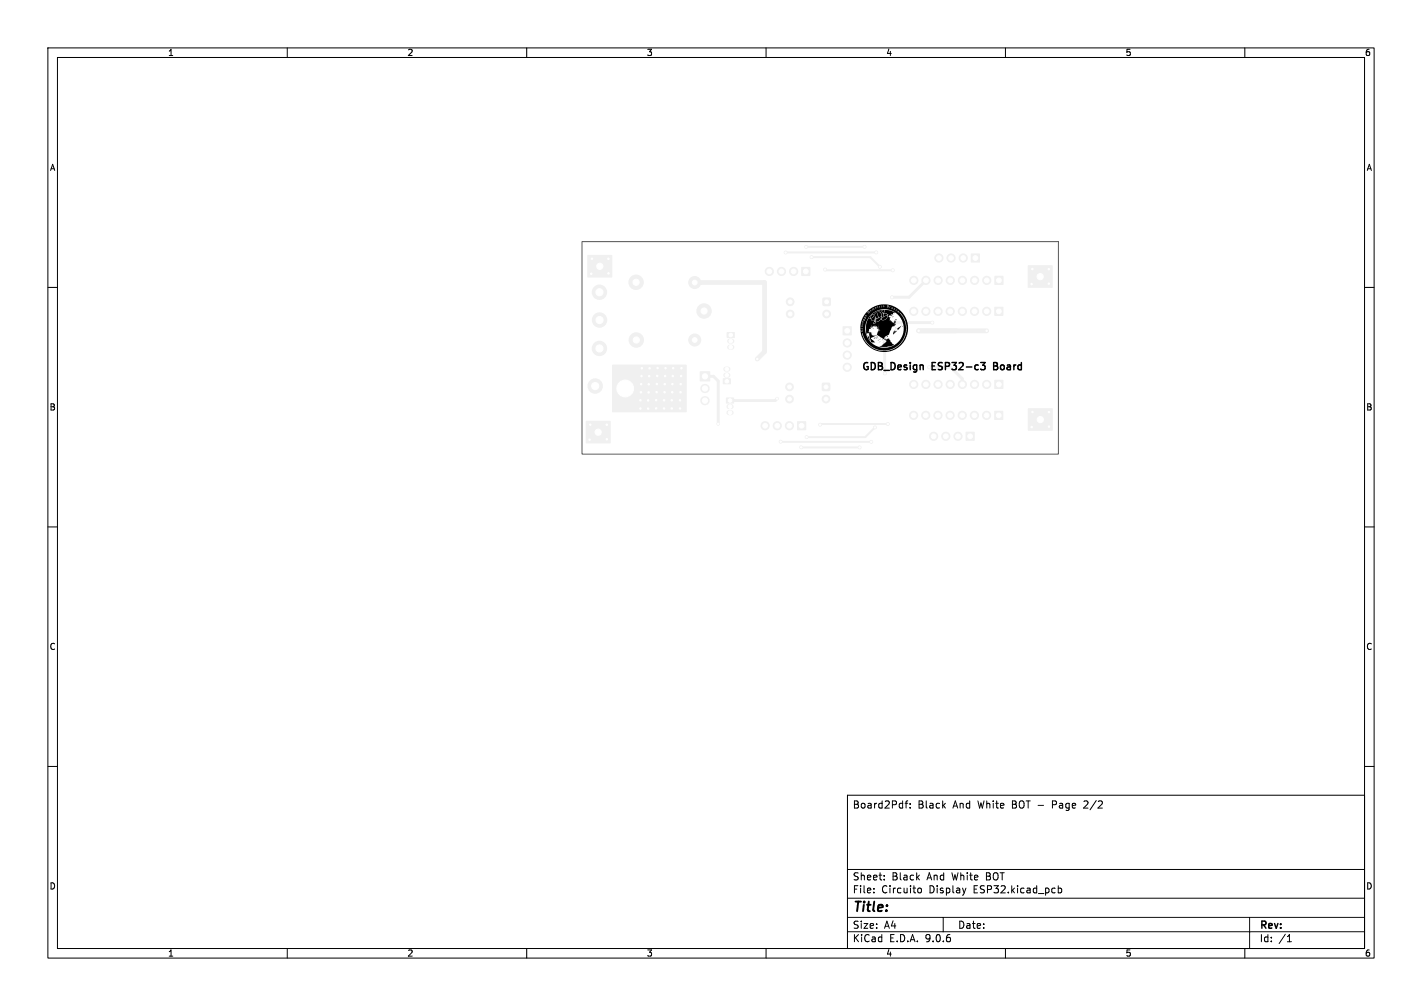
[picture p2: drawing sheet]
<svg xmlns="http://www.w3.org/2000/svg" width="297mm" height="210mm" viewBox="0 0 297 210" stroke-linecap="round" stroke-linejoin="round" font-family="sans-serif">
<g fill="#f0f0f0" stroke="#f0f0f0" stroke-width=".21">
<path d="M127.9 76.2h15.4v9.8h-15.4z"/>
<path d="M122.8 53.3h5v4.5h-5z"/>
<path d="M214.8 55.5h5v4.5h-5z"/>
<path d="M122.4 88h5v4.5h-5z"/>
<path d="M214.8 85.3h5v4.5h-5z"/>
<path d="M207.8 79.4h1.7v1.7h-1.7z"/>
<path d="M171.9 62.3h1.5v1.4h-1.5z"/>
<path d="M202.9 53h1.7v1.7h-1.7z"/>
<path d="M151.1 79.1h1.5v1h-1.5z"/>
<path d="M146.2 77.6h2v1.9h-2z"/>
<path d="M207.8 64.1h1.7v1.7h-1.7z"/>
<path d="M171.8 80h1.4v1.5h-1.4z"/>
<path d="M176.1 68.2h1.7v1.7h-1.7z"/>
<path d="M167.5 55.8h1.7v1.7h-1.7z"/>
<path d="M151.7 83.1h1.5v1h-1.5z"/>
<path d="M207.8 57.7h1.7v1.7h-1.7z"/>
<path d="M151.9 69.4h1.5v1.1h-1.5z"/>
<path d="M207.7 85.9h1.7v1.7h-1.7z"/>
<path d="M201.8 90.2h1.7v1.7h-1.7z"/>
<path d="M166.6 88h1.7v1.7h-1.7z"/>
<circle cx="206.1" cy="80.2" r=".85"/>
<circle cx="203.5" cy="80.2" r=".85"/>
<circle cx="201" cy="80.2" r=".85"/>
<circle cx="198.5" cy="80.2" r=".85"/>
<circle cx="195.9" cy="80.2" r=".85"/>
<circle cx="193.4" cy="80.2" r=".85"/>
<circle cx="190.8" cy="80.2" r=".85"/>
<circle cx="172.7" cy="65.5" r=".8"/>
<circle cx="165" cy="65.5" r=".8"/>
<circle cx="165" cy="63" r=".8"/>
<circle cx="201.2" cy="53.9" r=".85"/>
<circle cx="198.6" cy="53.9" r=".85"/>
<circle cx="196.1" cy="53.9" r=".85"/>
<circle cx="206.1" cy="65" r=".85"/>
<circle cx="203.5" cy="65" r=".85"/>
<circle cx="201" cy="65" r=".85"/>
<circle cx="198.5" cy="65" r=".85"/>
<circle cx="195.9" cy="65" r=".85"/>
<circle cx="193.4" cy="65" r=".85"/>
<circle cx="190.8" cy="65" r=".85"/>
<circle cx="172.5" cy="83.3" r=".8"/>
<circle cx="164.9" cy="83.3" r=".8"/>
<circle cx="164.9" cy="80.8" r=".8"/>
<circle cx="177" cy="71.6" r=".85"/>
<circle cx="177" cy="74.1" r=".85"/>
<circle cx="177" cy="76.7" r=".85"/>
<circle cx="165.8" cy="56.7" r=".85"/>
<circle cx="163.2" cy="56.7" r=".85"/>
<circle cx="160.7" cy="56.7" r=".85"/>
<circle cx="206.1" cy="58.5" r=".85"/>
<circle cx="203.6" cy="58.5" r=".85"/>
<circle cx="201" cy="58.5" r=".85"/>
<circle cx="198.5" cy="58.5" r=".85"/>
<circle cx="195.9" cy="58.5" r=".85"/>
<circle cx="193.4" cy="58.5" r=".85"/>
<circle cx="190.9" cy="58.5" r=".85"/>
<circle cx="206.1" cy="86.7" r=".85"/>
<circle cx="203.5" cy="86.7" r=".85"/>
<circle cx="201" cy="86.7" r=".85"/>
<circle cx="198.4" cy="86.7" r=".85"/>
<circle cx="195.9" cy="86.7" r=".85"/>
<circle cx="193.4" cy="86.7" r=".85"/>
<circle cx="190.8" cy="86.7" r=".85"/>
<circle cx="200.1" cy="91.1" r=".85"/>
<circle cx="197.5" cy="91.1" r=".85"/>
<circle cx="195" cy="91.1" r=".85"/>
<circle cx="147.1" cy="64.9" r="1.5"/>
<circle cx="145.1" cy="71" r="1.25"/>
<circle cx="132.9" cy="71" r="1.5"/>
<circle cx="132.9" cy="58.9" r="1.5"/>
<circle cx="145.1" cy="59" r="1.25"/>
<circle cx="164.9" cy="88.9" r=".85"/>
<circle cx="162.3" cy="88.9" r=".85"/>
<circle cx="159.8" cy="88.9" r=".85"/>
<circle cx="194.1" cy="76.7" r=".3"/>
<circle cx="219.1" cy="56.2" r=".3"/>
<circle cx="215.5" cy="59.3" r=".3"/>
<circle cx="219.1" cy="59.2" r=".3"/>
<circle cx="217.3" cy="57.7" r="1"/>
<circle cx="215.6" cy="56.2" r=".3"/>
<circle cx="169.5" cy="53.7" r=".3"/>
<circle cx="183.8" cy="55.7" r=".3"/>
<circle cx="186.5" cy="56.4" r=".3"/>
<circle cx="172.3" cy="56.3" r=".3"/>
<circle cx="180.6" cy="51.5" r=".3"/>
<circle cx="168.4" cy="51.6" r=".3"/>
<circle cx="164.1" cy="52.7" r=".3"/>
<circle cx="183" cy="52.7" r=".3"/>
<circle cx="182" cy="92.2" r=".3"/>
<circle cx="163.1" cy="92.2" r=".3"/>
<circle cx="179.5" cy="93.4" r=".3"/>
<circle cx="167.3" cy="93.4" r=".3"/>
<circle cx="168.5" cy="91.3" r=".3"/>
<circle cx="182.7" cy="89.2" r=".3"/>
<circle cx="185.4" cy="88.5" r=".3"/>
<circle cx="171.3" cy="88.7" r=".3"/>
<circle cx="206.1" cy="69.1" r=".3"/>
<circle cx="191.9" cy="69.1" r=".3"/>
<circle cx="219.1" cy="86" r=".3"/>
<circle cx="215.6" cy="86" r=".3"/>
<circle cx="215.5" cy="89.1" r=".3"/>
<circle cx="217.3" cy="87.6" r="1"/>
<circle cx="219.1" cy="89.1" r=".3"/>
<circle cx="125.2" cy="61" r="1.5"/>
<circle cx="125.2" cy="72.7" r="1.5"/>
<circle cx="125.2" cy="66.8" r="1.5"/>
<circle cx="123.5" cy="57.2" r=".3"/>
<circle cx="127.1" cy="57.1" r=".3"/>
<circle cx="127.1" cy="54" r=".3"/>
<circle cx="125.3" cy="55.6" r="1"/>
<circle cx="123.6" cy="54" r=".3"/>
<circle cx="158.2" cy="74.9" r=".3"/>
<circle cx="124.9" cy="90.2" r="1"/>
<circle cx="126.7" cy="88.7" r=".3"/>
<circle cx="126.7" cy="91.7" r=".3"/>
<circle cx="123.3" cy="88.7" r=".3"/>
<circle cx="123.1" cy="91.8" r=".3"/>
<circle cx="186.3" cy="62.1" r=".3"/>
<circle cx="194.7" cy="67.4" r=".3"/>
<circle cx="124.3" cy="80.6" r="1.5"/>
<circle cx="140.6" cy="76.9" r=".3"/>
<circle cx="137" cy="83.5" r=".3"/>
<circle cx="140.5" cy="78.5" r=".3"/>
<circle cx="138.8" cy="81.9" r=".3"/>
<circle cx="137.1" cy="81.9" r=".3"/>
<circle cx="135.5" cy="81.9" r=".3"/>
<circle cx="133.8" cy="83.6" r=".3"/>
<circle cx="142.3" cy="78.5" r=".3"/>
<circle cx="133.9" cy="80.2" r=".3"/>
<circle cx="138.8" cy="80.2" r=".3"/>
<circle cx="140.4" cy="81.9" r=".3"/>
<circle cx="138.9" cy="78.5" r=".3"/>
<circle cx="139" cy="76.9" r=".3"/>
<circle cx="140.3" cy="85.3" r=".3"/>
<circle cx="138.7" cy="83.6" r=".3"/>
<circle cx="137.2" cy="80.2" r=".3"/>
<circle cx="135.5" cy="80.2" r=".3"/>
<circle cx="142" cy="85.3" r=".3"/>
<circle cx="137" cy="85.3" r=".3"/>
<circle cx="140.4" cy="80.2" r=".3"/>
<circle cx="134" cy="78.5" r=".3"/>
<circle cx="134.1" cy="76.9" r=".3"/>
<circle cx="133.8" cy="85.3" r=".3"/>
<circle cx="138.7" cy="85.3" r=".3"/>
<circle cx="142" cy="83.6" r=".3"/>
<circle cx="135.4" cy="83.6" r=".3"/>
<circle cx="135.7" cy="76.9" r=".3"/>
<circle cx="142.1" cy="81.9" r=".3"/>
<circle cx="135.6" cy="78.5" r=".3"/>
<circle cx="142.2" cy="80.2" r=".3"/>
<circle cx="140.3" cy="83.6" r=".3"/>
<circle cx="137.3" cy="76.8" r=".3"/>
<circle cx="137.3" cy="78.5" r=".3"/>
<circle cx="142.3" cy="76.9" r=".3"/>
<circle cx="135.4" cy="85.3" r=".3"/>
<circle cx="133.9" cy="81.9" r=".3"/>
<circle cx="162.3" cy="83.2" r=".25"/>
<circle cx="150" cy="88.5" r=".25"/>
</g>
<path d="M151.6 78.3h.4M151.6 77.1h.4M152.4 71.2h.4M152.4 72.5h.4M152.2 84.9h.5M152.2 86.2h.5" fill="none" stroke="#f0f0f0" stroke-width="1.1"/>
<path d="M147.2 81.1h.1M147.2 83.6h.1" fill="none" stroke="#f0f0f0" stroke-width="1.9"/>
<path d="M193.4 58.5l-3.5 3.6h-3.6M147.2 78.6h1.8l1 1v8.9M194.1 76.7h4.5l2.4 2.4v1.2M194.7 67.4h-9.9v10.5M162.3 83.2l-.4 .4h-9.4" fill="none" stroke="#f0f0f0" stroke-width=".6"/>
<path d="M168.6 51.5v.1M169.5 53.7h12.3l2 2M172.3 56.3l.2 .1h14M180.6 51.5l-12.2 .1M183 52.7h-18.9M163.1 92.2h18.9M167.3 93.4h12.2M182.7 89.2l-2 2.1h-12.2M185.4 88.5h-14l-.1 .2" fill="none" stroke="#f0f0f0" stroke-width=".4"/>
<path d="M145.1 59h14.6v14.4l-1.5 1.5M199.8 69.1h-7.9h14.2" fill="none" stroke="#f0f0f0" stroke-width="1"/>
<g fill="#fff" stroke="#fff" stroke-width=".21">
<circle cx="194.1" cy="76.7" r=".15"/>
<circle cx="219.1" cy="56.2" r=".15"/>
<circle cx="215.5" cy="59.3" r=".15"/>
<circle cx="219.1" cy="59.2" r=".15"/>
<circle cx="217.3" cy="57.7" r=".65"/>
<circle cx="215.6" cy="56.2" r=".15"/>
<circle cx="169.5" cy="53.7" r=".15"/>
<circle cx="183.8" cy="55.7" r=".15"/>
<circle cx="186.5" cy="56.4" r=".15"/>
<circle cx="172.3" cy="56.3" r=".15"/>
<circle cx="180.6" cy="51.5" r=".15"/>
<circle cx="168.4" cy="51.5" r=".15"/>
<circle cx="164.1" cy="52.7" r=".15"/>
<circle cx="183" cy="52.7" r=".15"/>
<circle cx="182" cy="92.2" r=".15"/>
<circle cx="163.1" cy="92.2" r=".15"/>
<circle cx="179.5" cy="93.4" r=".15"/>
<circle cx="167.3" cy="93.4" r=".15"/>
<circle cx="168.5" cy="91.2" r=".15"/>
<circle cx="182.7" cy="89.2" r=".15"/>
<circle cx="185.4" cy="88.5" r=".15"/>
<circle cx="171.3" cy="88.7" r=".15"/>
<circle cx="206.1" cy="69.1" r=".15"/>
<circle cx="191.9" cy="69.1" r=".15"/>
<circle cx="219.1" cy="86" r=".15"/>
<circle cx="215.6" cy="86" r=".15"/>
<circle cx="215.5" cy="89.2" r=".15"/>
<circle cx="217.3" cy="87.6" r=".65"/>
<circle cx="219.1" cy="89.1" r=".15"/>
<circle cx="125.2" cy="61" r=".75"/>
<circle cx="125.2" cy="72.7" r=".75"/>
<circle cx="125.2" cy="66.8" r=".75"/>
<circle cx="123.5" cy="57.2" r=".15"/>
<circle cx="127.1" cy="57.1" r=".15"/>
<circle cx="127.1" cy="54" r=".15"/>
<circle cx="125.3" cy="55.6" r=".65"/>
<circle cx="123.6" cy="54" r=".15"/>
<circle cx="158.2" cy="74.9" r=".15"/>
<circle cx="124.9" cy="90.2" r=".65"/>
<circle cx="126.7" cy="88.7" r=".15"/>
<circle cx="126.7" cy="91.7" r=".15"/>
<circle cx="123.3" cy="88.7" r=".15"/>
<circle cx="123.1" cy="91.8" r=".15"/>
<circle cx="186.3" cy="62.1" r=".15"/>
<circle cx="194.7" cy="67.3" r=".15"/>
<circle cx="124.3" cy="80.6" r=".75"/>
<circle cx="140.6" cy="76.9" r=".15"/>
<circle cx="137" cy="83.5" r=".15"/>
<circle cx="140.5" cy="78.5" r=".15"/>
<circle cx="138.8" cy="81.9" r=".15"/>
<circle cx="137.1" cy="81.9" r=".15"/>
<circle cx="135.5" cy="81.9" r=".15"/>
<circle cx="133.8" cy="83.6" r=".15"/>
<circle cx="142.3" cy="78.5" r=".15"/>
<circle cx="133.9" cy="80.2" r=".15"/>
<circle cx="138.8" cy="80.2" r=".15"/>
<circle cx="140.4" cy="81.9" r=".15"/>
<circle cx="138.9" cy="78.5" r=".15"/>
<circle cx="139" cy="76.9" r=".15"/>
<circle cx="140.3" cy="85.3" r=".15"/>
<circle cx="138.7" cy="83.6" r=".15"/>
<circle cx="137.2" cy="80.2" r=".15"/>
<circle cx="135.5" cy="80.2" r=".15"/>
<circle cx="142" cy="85.3" r=".15"/>
<circle cx="137" cy="85.2" r=".15"/>
<circle cx="140.4" cy="80.2" r=".15"/>
<circle cx="134" cy="78.5" r=".15"/>
<circle cx="134.1" cy="76.9" r=".15"/>
<circle cx="133.8" cy="85.3" r=".15"/>
<circle cx="138.7" cy="85.3" r=".15"/>
<circle cx="142" cy="83.6" r=".15"/>
<circle cx="135.4" cy="83.6" r=".15"/>
<circle cx="135.7" cy="76.9" r=".15"/>
<circle cx="142.1" cy="81.9" r=".15"/>
<circle cx="135.6" cy="78.5" r=".15"/>
<circle cx="142.2" cy="80.2" r=".15"/>
<circle cx="140.3" cy="83.6" r=".15"/>
<circle cx="137.3" cy="76.8" r=".15"/>
<circle cx="137.3" cy="78.5" r=".15"/>
<circle cx="142.3" cy="76.9" r=".15"/>
<circle cx="135.4" cy="85.3" r=".15"/>
<circle cx="133.9" cy="81.9" r=".15"/>
<circle cx="162.3" cy="83.2" r=".15"/>
<circle cx="150" cy="88.5" r=".15"/>
<circle cx="208.6" cy="80.2" r=".5"/>
<circle cx="206.1" cy="80.2" r=".5"/>
<circle cx="203.5" cy="80.2" r=".5"/>
<circle cx="201" cy="80.2" r=".5"/>
<circle cx="198.5" cy="80.2" r=".5"/>
<circle cx="195.9" cy="80.2" r=".5"/>
<circle cx="193.4" cy="80.2" r=".5"/>
<circle cx="190.8" cy="80.2" r=".5"/>
<circle cx="172.7" cy="63" r=".4"/>
<circle cx="172.7" cy="65.5" r=".4"/>
<circle cx="165" cy="65.5" r=".4"/>
<circle cx="165" cy="63" r=".4"/>
<circle cx="203.7" cy="53.9" r=".5"/>
<circle cx="201.2" cy="53.9" r=".5"/>
<circle cx="198.6" cy="53.9" r=".5"/>
<circle cx="196.1" cy="53.9" r=".5"/>
<circle cx="151.8" cy="79.6" r=".38"/>
<circle cx="151.8" cy="78.3" r=".38"/>
<circle cx="151.8" cy="77.1" r=".38"/>
<circle cx="130.6" cy="81.1" r="1.75"/>
<circle cx="147.2" cy="78.6" r=".55"/>
<circle cx="147.2" cy="81.1" r=".55"/>
<circle cx="147.2" cy="83.6" r=".55"/>
<circle cx="208.6" cy="65" r=".5"/>
<circle cx="206.1" cy="65" r=".5"/>
<circle cx="203.5" cy="65" r=".5"/>
<circle cx="201" cy="65" r=".5"/>
<circle cx="198.5" cy="65" r=".5"/>
<circle cx="195.9" cy="65" r=".5"/>
<circle cx="193.4" cy="65" r=".5"/>
<circle cx="190.8" cy="65" r=".5"/>
<circle cx="172.5" cy="80.8" r=".4"/>
<circle cx="172.5" cy="83.3" r=".4"/>
<circle cx="164.9" cy="83.3" r=".4"/>
<circle cx="164.9" cy="80.8" r=".4"/>
<circle cx="177" cy="69.1" r=".5"/>
<circle cx="177" cy="71.6" r=".5"/>
<circle cx="177" cy="74.1" r=".5"/>
<circle cx="177" cy="76.7" r=".5"/>
<circle cx="168.3" cy="56.7" r=".5"/>
<circle cx="165.8" cy="56.7" r=".5"/>
<circle cx="163.2" cy="56.7" r=".5"/>
<circle cx="160.7" cy="56.7" r=".5"/>
<circle cx="152.5" cy="83.6" r=".37"/>
<circle cx="152.5" cy="84.9" r=".37"/>
<circle cx="152.5" cy="86.2" r=".37"/>
<circle cx="208.6" cy="58.5" r=".5"/>
<circle cx="206.1" cy="58.5" r=".5"/>
<circle cx="203.6" cy="58.5" r=".5"/>
<circle cx="201" cy="58.5" r=".5"/>
<circle cx="198.5" cy="58.5" r=".5"/>
<circle cx="195.9" cy="58.5" r=".5"/>
<circle cx="193.4" cy="58.5" r=".5"/>
<circle cx="190.9" cy="58.5" r=".5"/>
<circle cx="152.6" cy="69.9" r=".38"/>
<circle cx="152.6" cy="71.2" r=".38"/>
<circle cx="152.6" cy="72.5" r=".38"/>
<circle cx="208.6" cy="86.7" r=".5"/>
<circle cx="206.1" cy="86.7" r=".5"/>
<circle cx="203.5" cy="86.7" r=".5"/>
<circle cx="201" cy="86.7" r=".5"/>
<circle cx="198.4" cy="86.7" r=".5"/>
<circle cx="195.9" cy="86.7" r=".5"/>
<circle cx="193.4" cy="86.7" r=".5"/>
<circle cx="190.8" cy="86.7" r=".5"/>
<circle cx="202.6" cy="91.1" r=".5"/>
<circle cx="200.1" cy="91.1" r=".5"/>
<circle cx="197.5" cy="91.1" r=".5"/>
<circle cx="195" cy="91.1" r=".5"/>
<circle cx="147.1" cy="64.9" r=".65"/>
<circle cx="145.1" cy="71" r=".5"/>
<circle cx="132.9" cy="71" r=".65"/>
<circle cx="132.9" cy="58.9" r=".65"/>
<circle cx="145.1" cy="59" r=".5"/>
<circle cx="167.4" cy="88.9" r=".5"/>
<circle cx="164.9" cy="88.9" r=".5"/>
<circle cx="162.3" cy="88.9" r=".5"/>
<circle cx="159.8" cy="88.9" r=".5"/>
</g>
<path d="M204.8 75.7h1l-.5 .6 .4 .1v.6l-.2 .2-.6-.1M207.5 76.4h.5M208 75.7h-.5v1.5h.6" fill="none" stroke="#000" stroke-width=".3"/>
<g fill="#000">
<path d="M180.5 66.2l.2 .2zM180.8 65.8v.1zM181.2 65.1a.18 .18 0 0 1 .3 0 .18 .18 0 0 1 0 .2zM181.3 69.9l-.2 .3zM181.4 70.1l.4 1.1-.1-.1a.69 .69 0 0 1-.4-.9zM181.8 68.9l.2-.1zM182 69.5l.2 .1zM182 68.3l.1 .1zM182.2 68.3l.1 .3zM182.4 68.5v.2zM182.1 65.8a.25 .25 0 0 1 .4-.1 .25 .25 0 0 1-.1 .4l-.5 .3zM182.5 70.5l.2 .1-.1 .1z"/>
<path d="M182.7 67.1a.19 .19 0 0 1 .1 .3 .19 .19 0 0 1-.3 .1zM182.7 70.5h.1zM182 65.7a3.4 3.4 0 0 1 2.3-1l-.3 .4 .1-.1a.32 .32 0 0 1 .2-.3 .32 .32 0 0 1 .4 .2l-.2 .5-.2-.3 .1 .2a.61 .61 0 0 1-.1 1 .34 .34 0 0 0-.2 .5 .34 .34 0 0 0 .5 0 1.14 1.14 0 0 0 .9-1.1l.1-.1-.2 .1a.54 .54 0 0 0-.8-.2l.2-.5a.19 .19 0 0 1-.1-.3 .19 .19 0 0 1 .3 0l1.5 .3a.3 .3 0 0 1 .3 .1 .3 .3 0 0 1 .1 .3h-.1a.19 .19 0 0 0-.2 0 .19 .19 0 0 0 0 .3h-.6l.4 .2-.1 .1-.6-.2 .1 .1-.2 .2 .4 .2-.2 .2 .1 .1-.1 .3 .4-.1-.2 .2h.3v.3l.3 .1 .3-.5v.2l.2-.1v-.2l-.2-.1h.4l-.3 .7-.2 .1 .2-.1-.3 .2h.1h-3.4v.1l3.7-.1-.2 .4-.1-.1-.1 .3 .1-.2-.5 .2-.3 .7h-2.3l2.3 .1h-2.3l-.1-.3v.3h-.1l-.1-1.2v.6l-.7-.5h-.3l.7 .3-.7-.1-.2 .2-.3-.5 .3 .5-.2-.4 .1 .3h-.3l-.1 .3 .2-.2v.3l-.4 .1v.4l-.3 .3 .4-.2-.1 .2h-.3l.6-.1-.2 .1 .3-.1-.2 .2h.2h-.7h.4l-.1 .1 .4-.1 .1 .1h-.4h.4l.2 .2h-.2l.1 .1 .5 .2 .6-.2 .3-.9h.1v.2l.1-.2h2.3l-.1 .1h-2.2h2.2l-.2 .7-.8 .4h.1l-.3 .1h.2l-.2 .3 .1 .2 .2 .1 .7-.3 .3 .5-.2 .1 .2-.1-.2 .1 .9 .8-.4 .2h-.6h.6h-.6l.4 .1-.8 .1h-1.6l.1-.2h.3l1-1-1.7-1.1a.38 .38 0 0 0-.6 0l-.9 .6 .9 .8h-.8l-.6-1.9a.28 .28 0 0 0-.3 0 .28 .28 0 0 0-.1 .3l-.1-.9 .1-1.6 .3-.9h.5a.52 .52 0 0 0 .6 .5 .52 .52 0 0 0 .4-.6l.1 .3-.4 .7a.21 .21 0 0 0 .1 .3 .21 .21 0 0 0 .2-.3l.1-.2a2.18 2.18 0 0 0 1.4-1.2h-.1a.8 .8 0 0 0-.6-.9 .8 .8 0 0 0-1 .5h.1a.73 .73 0 0 1 .9-.5 .73 .73 0 0 1 .4 .9l-.1 .1a.26 .26 0 0 1-.4 .2 .26 .26 0 0 1-.1-.4l-.2-.5 .1 .5a.37 .37 0 0 1 .1 .4 .37 .37 0 0 1-.4 .3l.2-.3-.2 .2-.3-.4a.48 .48 0 0 1 0 .6 .48 .48 0 0 1-.7 0l-.1-.2a.81 .81 0 0 0 .6-.9 .9 .9 0 0 0-.8 .9h-.3zM182.8 70.4l.1 .1zM182.9 66.8v.4l-.2-.2zM182.8 70.6h.2zM182.9 70.7l.1-.1zM182.9 70.3l.1 .1zM183 70.3h.1zM183.1 70.3h.1zM182.9 70.7l.2-.1zM182.8 70.6l.4-.3z"/>
<path d="M183.1 70.2l.1 .1zM183.2 70.2h.1zM181.1 65a5 5 0 0 1 5.3-1.2l-2.3-.1h1.2v.2h-.6l-.2-.1-.1 .1 .1 .2 .2-.2h.6v.2h-1.1l-.1-.3-.5 .2 .1 .2h.1l-.1-.2 .1-.1h.3v.2l1.4 .1 .1-.4h.8l.5 .3-1.1-.1v.2l-2.4 .1-.1-.3h-.1l.1 .3h2.6v-.3l1 .1 .7 .4h-.6l-.3-.2-.3 .1 .1-.2-.2-.1 .1 .1-.2 .1-3.3 .1 .1-.2-.1-.1-.1 .2 .1 .1h3.8l-4 .1-.2-.2-.4 .3 .1 .2 .1-.1-.1-.2 .2 .2 .1-.1-.1-.2 .2 .2h4.1l.1-.2 .1 .3 .1-.2h.6l.3 .2-.7-.1-.1 .3h.2l-.1-.1 .1-.1v.1l.6-.1 .3 .3-.6-.1 .1 .1-.3 .1 .2 .2 .2-.3h.4a5 5 0 0 1 1.5 3.5h-.4v-.2a4.7 4.7 0 0 0-1.4-3.1 5.5 5.5 0 0 1 1.3 3.5h-.4l-.1-.3a4 4 0 0 0-5.6-3.5l-1.2 .1v-.3l-.2 .1 .2 .2 1.2-.1a1.78 1.78 0 0 1-1.5 .3 .24 .24 0 0 0-.2-.2 .24 .24 0 0 0-.3 .2l.3 .3 .2-.3h1l-.9 .7h-.7l-.1 .1 .1-.2h-.2l-.1 .1 .2 .1 .1-.1h.7l-.4 .5-.5 .1v-.3h-.2l-.2 .2 .4 .2 .1-.2h.4l-.2 .5h-.5v-.1a.17 .17 0 0 0-.2-.2 .18 .18 0 0 0-.2 .3l.4 .1 .1-.1h.4l-.2 .3-.5-.1-.1 .2v-.2h-.2l.1 .3 .7-.2-.1 .4h-.6l-.2 .1v-.1l.1 .1 .2-.1-.1 .2 .1-.2h.5l-.1 .4h-.8l.3 .1-.3 .1h.3v-.2h.5v.6h-1h1v.4l-.6-.1a.16 .16 0 0 1 0 .3 .16 .16 0 0 1-.2 0 .16 .16 0 0 1-.1-.3h.1a.19 .19 0 0 0-.1 .3 .19 .19 0 0 0 .3 0l.1-.2h.5a4 4 0 0 0 4.2 3.6 4 4 0 0 0 3.9-3.9h.4v.2a4.7 4.7 0 0 1-4.3 4.2 4.7 4.7 0 0 1-4.9-3.6 4.7 4.7 0 0 0 5.2 3.8 4.7 4.7 0 0 0 4.1-4.8l.4 .1a5 5 0 0 1-6.9 4.5 5 5 0 0 1-1.7-8.1zM183.1 68.4h.2l.1 .3zM183.1 70.5l.2-.1zM183.2 70.5h.1zM183.2 70.6l.1-.1zM183.2 70.3h.2zM183.5 70.8l.1-.1zM183.3 71.1l.3-.1zM183.6 71.4l.1-.1zM183.6 71.5l.1-.1z"/>
<path d="M183.6 70.9l.4-.2zM183.7 71.4l.3-.2zM183 66.7l1-.6a1.12 1.12 0 0 1-1.1 1.1zM184.2 71h.1zM184.3 70.9l.1-.1zM184.3 70.9h.1zM184.4 71.4l.2-.1zM184.1 72.1l.6-.5zM184.5 65.6l.2-.1a.3 .3 0 0 1 .5 .1 .3 .3 0 0 1-.4 .4h-.2zM184.9 70.6l.3-.1zM185.2 70.2l.3 .1zM184.2 66.4l1.1-.6a.74 .74 0 0 1-.2 .8 .74 .74 0 0 1-.8 .2l-.2-.1z"/>
<path d="M186.3 64.3h.1zM186.3 66.1l.2 .1zM186.3 66l.1 .2zM186.5 66l.1 .2zM186.7 69l.4-.2-.3 .4 .5-.1-.2 .3-.4-.1 .4 .1h-.4l.3 .1h-.3h.2l-.3 .4zM187.1 68.4l.1 .1zM187.4 68.5l.8-.5-.7 .9zM188.3 67.8l.1 .1zM188.5 68l.1 .2z"/>
<circle cx="180.2" cy="67.2" r=".06"/>
<circle cx="180.4" cy="66.7" r=".11"/>
<circle cx="181.9" cy="64.8" r=".07"/>
<circle cx="182.9" cy="64.2" r=".07"/>
<circle cx="184.5" cy="64" r=".1"/>
<circle cx="185.4" cy="64.1" r=".11"/>
<circle cx="185.5" cy="63.8" r=".09"/>
<circle cx="187.6" cy="65.1" r=".07"/>
</g>
<g fill="none" stroke="#000" stroke-width=".21">
<path d="M10 10h277v190h-277zM12 12h273v186h-273zM60 10v2M110 10v2M160 10v2M210 10v2M260 10v2M10 60h2M285 60h2M10 110h2M285 110h2M10 160h2"/>
<path d="M177 166h108v32h-108zM189 167.7h.6M189.6 167.2l-.4 .2v1.3M190.1 168.6v.1M190.1 167.8v.1M227.2 167.8l-.9 .9h.9M285 160h2M60 198v2M110 198v2M160 198v2M177 194.5h108M177 191.5h108"/>
<path d="M177 187.5h108M177 181.5h108M182.5 186.3v.1M182.5 185.5v.1M184.7 183.6v.1M184.7 182.8v.1M191.8 185.5l.4-.1 .3 .3-.1 .6-.2 .1-.4-.1M197 191.5v3M201.7 185.4l-.3 1M210 198v2M221 185.5l.5-.1 .2 .3-.1 .6h-.6M221 184.9v1.5"/>
<path d="M260 198v2M261 191.5v6.5M268.9 196.6h.8M269 195.5l.3-.4v1.5"/>
</g>
<path d="M121.6 50.4h99.5v44.4h-99.5z" fill="none" stroke="#575757" stroke-width=".21"/>
<text font-size="2.8" x="178" y="190.9">Title:</text>
<g font-size="2.1">
<text x="179.9" y="77.4">GDB_Design</text>
<text x="194.7" y="77.4">ESP32-c3</text>
<text x="208.2" y="77.4">Board</text>
<text x="178" y="169">Board2Pdf:</text>
<text x="191.7" y="169">Black</text>
<text x="199.1" y="169">And</text>
<text x="204.4" y="169">White</text>
<text x="211.6" y="169">BOT -</text>
<text x="220.3" y="169">Page</text>
<text x="227.1" y="169">2/2</text>
<text x="178" y="184">Sheet:</text>
<text x="186.2" y="184">Black</text>
<text x="193.7" y="184">And</text>
<text x="199" y="184">White</text>
<text x="206.2" y="184">BOT</text>
<text x="178" y="186.7">File:</text>
<text x="184.1" y="186.7">Circuito</text>
<text x="194.1" y="186.7">Display</text>
<text x="203.5" y="186.7">ESP32.kicad_pcb</text>
<text x="178" y="196.9">KiCad</text>
<text x="178" y="194.1">Size:</text>
<text x="184.7" y="194.1">A4</text>
<text x="185.7" y="196.9">E.D.A.</text>
<text x="193.3" y="196.9">9.0.6</text>
<text x="200" y="194.1">Date:</text>
<text x="263" y="194.3">Rev:</text>
<text x="263" y="196.9">Id:</text>
<text x="267.1" y="196.9">/1</text>
</g>
<g font-size="1.8">
<text x="35" y="11.9">1</text>
<text x="85" y="11.9">2</text>
<text x="135" y="11.9">3</text>
<text x="185" y="11.9">4</text>
<text x="235" y="11.9">5</text>
<text x="285" y="11.9">6</text>
<text x="10.3" y="35.9">A</text>
<text x="285.4" y="35.9">A</text>
<text x="10.3" y="85.9">B</text>
<text x="285.3" y="85.9">B</text>
<text x="10.3" y="135.9">C</text>
<text x="285.3" y="135.9">C</text>
<text x="10.3" y="185.9">D</text>
<text x="285.3" y="185.9">D</text>
<text x="35" y="199.9">1</text>
<text x="85" y="199.9">2</text>
<text x="135" y="199.9">3</text>
<text x="185" y="199.9">4</text>
<text x="235" y="199.9">5</text>
<text x="285" y="199.9">6</text>
</g>
</svg>
